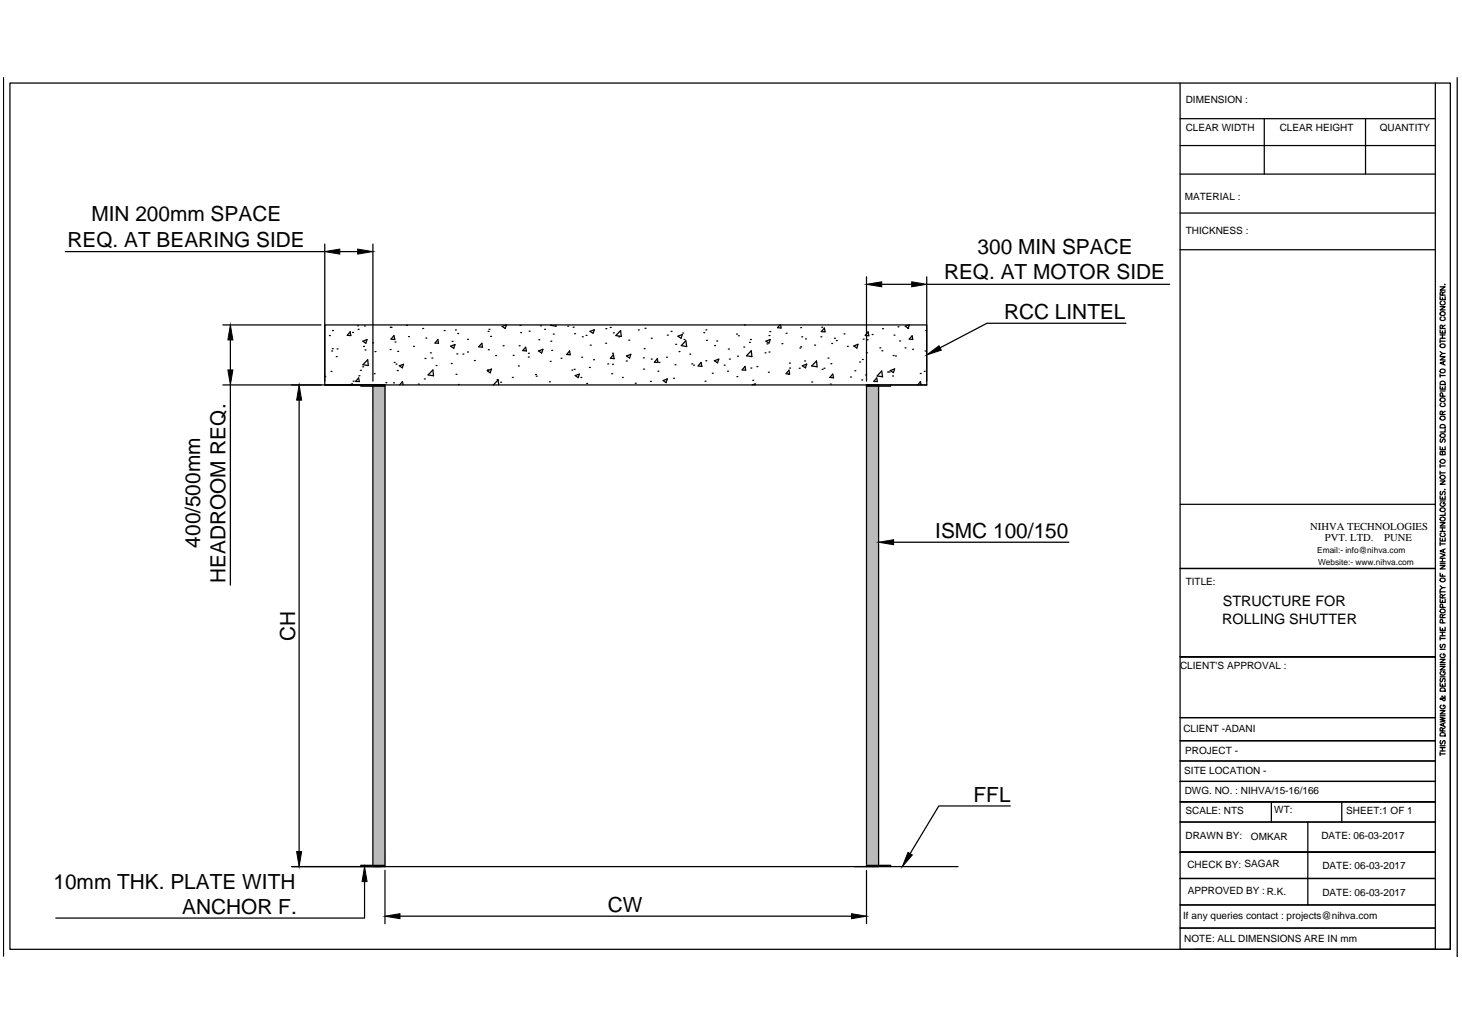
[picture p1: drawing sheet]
<svg xmlns="http://www.w3.org/2000/svg" width="297mm" height="210mm" viewBox="0 0 297 210" stroke-linecap="round" stroke-linejoin="round" font-family="sans-serif">
<!-- layer: 0 -->
<g fill="none" stroke="#000" stroke-width=".25">
<path d="M.7 15.8v178.5M2 16.9h292.7v176h-292.7zM239.8 16.9v176h51.8v-176M296.1 15.8v178.5M239.8 24.1h51.8M239.8 35.4h51.8M239.8 29.6h51.8M256.9 24.1v11.3M277.4 24.1v11.3M13.3 51.1h52.7M66 49.6v27.9M69 51.1h3.7"/>
<path d="M75.8 49.6v27.9M176.1 56.2v21.3M179.1 57.8h6.1M188.3 56.2v21.3M188.3 57.8h49.3M239.8 43.3h51.8M239.8 50.7h51.8M292.6 58.3h1l-1 .7h1M293.1 60l-.1-.6-.3-.1-.1 .7h1M293.5 57.8h.1M293.6 59.3l-.5 .3M45.3 78.2h32.9v97.9v-.3h-4.9v.3"/>
<path d="M45.3 66h19.9M46.8 69.1v6.1M46.8 78.2v40.7M66 76.5h.1M66 66h122.3v12.2h-122.3zM66.9 68.2h.1M67.3 75.5h.1M67.4 71.3h.1M67.5 70.9h.1M67.5 67.2h.1M68.3 72.5h.1M68.5 70.9h.1"/>
<path d="M71 78.2l.6-.2-.1 .2M71.1 67.4l.2 .8-.7-.1zM71.6 67.5h.1M71.7 77.5h.1M72.6 66.2h.1M72.8 66.9h.1M72.8 76.8l.2 .7h-.8l.7-.7M72.9 76.4h.1M73.2 75.3h.1M73.3 78.2v.3h4.9v-.3h-2.4v97.6M73.7 74.5h.1M73.7 69.3l.9-.3-.3 .8z"/>
<path d="M73.9 70.4h.1M74 66.2h.1M74.2 71.1h.1M74.7 73.1l.1 1.2-1.1-.2zM75.7 69.7h.1M76 75.9h.1M76.2 71.4h.1M78.4 77.8h.1M79.3 66.5h.1M79.3 71h.1M79.4 66.5h.1M80 77.8h.1"/>
<path d="M80 68.2l.2 .8-.8-.1zM80.1 73.6h.1M80.2 69.5h.1M80.5 74h.1M80.7 75.3h.1M80.8 71.4h.1M81.1 74.3l.9-.3-.3 .7zM81.2 78.2l.6-.7 .1 .7M82.6 66.1h.1M83 68.4h.1M84 70.4h.1M85 78h.1"/>
<path d="M85.9 66.7h.1M86.2 77h.1M86.3 72.8h.1M86.5 68.7h.1M87.4 71.7h.1M87.7 72.8h.1M88 75.2l.1 1.2-1.1-.2zM88.6 74.3h.1M89 69l.1 .8-.7-.1zM90.2 67.2h.1M91.6 70.3l.8-.3-.2 .8zM91.7 73.9h.1"/>
<path d="M91.8 69.4h.1M92.5 67h.1M92.7 76.1h.1M92.8 71.9h.1M93 67.8h.1M93.1 78.1h.1M94.1 72h.1M95 71.5h.1M95 68.9h.1M96.4 73.3h.1M97.9 69.8l.1 .8-.7-.1zM99 75.3l.9-.3-.3 .8z"/>
<path d="M99 75.2h.1M99.2 67.3h.1M99.2 71.1h.1M99.3 66.9h.1M99.7 68.4h.1M100.3 78.2l.9-1 .1 1M100.7 72.2h.1M101 77.1h.1M101.7 77.7h.1M102.2 70.3h.1M102.9 66l-.9 .3 .6 .4 .3-.7M104.1 76.7h.1"/>
<path d="M104.3 72.2h.1M105.3 74.4h.1M105.5 70.3h.1M105.6 66.1h.1M105.8 67.6h.1M106.8 70.6l.2 .7-.8-.1zM107.3 72.5h.1M107.3 71.8h.1M107.5 67.3h.1M108.8 76.1h.1M109 76.4h.1M109.4 71.3l.9-.3-.2 .7z"/>
<path d="M109.5 69h.1M109.8 66.2h.1M110.6 66.9h.1M111.6 77.6h.1M111.8 73.4h.1M111.9 69.3h.1M112 66l-.1 .1 1.1 .2-.1-.3M112.1 71.2h.1M112.4 67.9h.1M114 72.8h.1M115.3 66.3h.1M115.7 71.3l.2 .8-.8-.1z"/>
<path d="M116.2 75.2h.1M116.4 66.5h.1M116.7 75h.1M116.7 67.8h.1M116.9 76.3l.8-.3-.2 .7zM118 76.7h.1M118.2 72.6h.1M118.3 68.4h.1M119.1 68.1h.1M119.2 77.9h.1M119.7 74.7h.1M119.9 67.3l.9-.3-.3 .7z"/>
<path d="M119.9 70.1h.1M120.6 73.1h.1M123 69.8h.1M123.1 66.8h.1M123.5 73.9h.1M124 66.5h.1M124.3 75.9h.1M124.4 74h.1M124.4 71.8h.1M124.6 67.6h.1M124.6 72.1l.2 .8-.8-.1zM125.7 68.4h.1"/>
<path d="M126.1 67.2l.1 1.2-1.1-.2zM126.4 76.7h.1M127.2 73.3h.1M127.3 72.3l.9-.3-.3 .8zM127.7 69.1h.1M129.1 77.9h.1M129.7 67h.1M130.7 72.7h.1M130.8 75h.1M130.9 70.9h.1M131 66.7h.1M132.2 77.5h.1"/>
<path d="M132.3 68.7h.1M132.3 73h.1M133.5 72.9l.2 .7h-.7zM133.7 75.4h.1M133.9 73.6h.1M134.7 77.3l.9-.3-.3 .8zM135.4 72.6h.1M135.6 68.1h.1M136.3 67.3h.1M136.8 76.9h.1M137.1 74.1h.1M137.3 70h.1"/>
<path d="M137.7 68.3l.9-.3-.2 .7zM138 71.4h.1M138.7 67.7h.1M139 69h.1M139.3 69.2l.2 1.2-1.1-.2zM140.2 72h.1M140.5 73.9h.1M140.9 74.2h.1M142.4 73.6l.2 .9-.8-.1zM143 67.6h.1M143.2 77.5h.1M143.4 67h.1"/>
<path d="M143.4 73.3h.1M143.5 69.2h.1M144.7 75.8h.1M145.1 73.3l.9-.3-.2 .7zM145.2 70.2h.1M145.6 69.3h.1M147.1 74.2h.1M147.8 75.4h.1M148 70.9h.1M148.2 73h.1M149.6 67.9h.1M149.7 76.5h.1"/>
<path d="M149.8 72.4h.1M150 68.2h.1M151.1 70.5h.1M151.2 66h.1M151.4 74.5l.1 .7h-.7zM152.3 69.6h.1M152.5 69h.1M152.6 74.8h.1M152.6 71.3l.2 1.2-1.1-.2zM152.8 78.2l.6-.2v.2M152.9 77.3h.1M153.8 74.5h.1"/>
<path d="M155.4 71.7h.1M155.6 69.3l.9-.3-.3 .7zM155.8 69.9h.1M156.1 75.6h.1M156.2 68.2h.1M156.2 71.5h.1M156.4 67.4h.1M158.4 66l-.4 .6 .7 .1-.1-.7M158.9 69.8h.1M159.7 67.7h.1M160.2 76.1h.1M160.3 75.2l.1 .8-.7-.1z"/>
<path d="M160.4 73.8h.1M160.4 74.8h.1M162.4 74.8h.1M162.5 70.7h.1M162.7 70.5h.1M162.7 66.6h.1M162.9 68.4h.1M163 74.3l.9-.3-.3 .7zM163.5 73.3h.1M163.6 68.9h.1M164.9 77.6h.1M165.5 70.1h.1"/>
<path d="M165.9 73.3l.1 1.2-1.1-.1zM166.8 68.4h.1M166.9 66.5h.1M167 75h.1M167.4 74.8h.1M167.5 66.7l.1 .7h-.7zM168.2 72.8h.1M168.7 78h.1M168.8 73.9h.1M169 69.8h.1M169.2 76l.2 .8-.8-.1zM169.5 68.7h.1"/>
<path d="M169.9 69.2h.1M171.5 67.8h.1M172.2 70.4h.1M172.8 76.6h.1M173.5 70.3l.8-.3-.2 .7zM173.7 75.3h.1M174.7 73.6h.1M175.1 77.2h.1M175.2 73.1h.1M175.4 68.9h.1M175.9 76.2h.1M176.1 71.7h.1"/>
<path d="M176.2 69h.1M176.4 67.4l.1 .8-.7-.1zM177.2 68h.1M178.1 76.8l.2 .7h-.8zM178.8 70.7h.1M179.1 75.4l.2 1.2-1.1-.2zM179.2 71.3h.1M179.3 66.8h.1M180.3 75.6h.1M180.6 75.6h.1M180.9 75.3l.9-.3-.3 .7zM181 78.2v.3h-4.9v-.3h2.4v97.6"/>
<path d="M181.3 76.4h.1M181.5 72.2h.1M181.6 68.1h.1M181.9 72.3h.1M182.4 66.4h.1M182.8 69.3h.1M183.9 70.7h.1M184.4 66.7h.1M184.7 66l-.8 .3 .6 .4 .3-.7M185.3 68.2l.1 .8-.7-.1zM185.4 71h.1M186.5 78.2l.5-.7 .1 .7"/>
<path d="M187 75.9h.1M187.8 75.5h.1M187.9 71.3h.1M188.1 67.2h.1M188.3 78.2h-12.2v97.9h-2.5M228.8 65.7h-28.3l-9.5 5M292.6 78.4v.7h1v-.7M292.6 72.5h1l-1 .6h1M292.6 67v.7h1v-.7M292.6 62.3h1l-1 .7h1M292.6 60.3v.6h1v-.6M292.6 69v.7"/>
<path d="M292.6 76v.7M292.6 79.4h1M292.6 76.3h1M292.6 71.4l.5 .4M292.6 69.3h1M292.6 68.7h1M292.6 68.1h1M292.6 77.7a.56 .56 0 0 1 1 .1v.3h-1zM292.6 75.2a.49 .49 0 0 1 .7-.2 .49 .49 0 0 1 .2 .7 .52 .52 0 0 1-.6 0 .52 .52 0 0 1-.3-.5zM292.6 70a.49 .49 0 0 1 .7-.1 .49 .49 0 0 1 .2 .7 .52 .52 0 0 1-.6 0 .52 .52 0 0 1-.3-.6zM292.6 63.5a.49 .49 0 0 1 .7-.1 .49 .49 0 0 1 .2 .6 .52 .52 0 0 1-.6 .1 .52 .52 0 0 1-.3-.6zM292.8 64.4a.37 .37 0 0 0-.2 .4 .37 .37 0 0 0 .4 .3h.2a.37 .37 0 0 0 .4-.3 .37 .37 0 0 0-.2-.4"/>
<path d="M292.8 61.2a.37 .37 0 0 0-.2 .5 .37 .37 0 0 0 .4 .3h.2a.37 .37 0 0 0 .4-.3 .37 .37 0 0 0-.2-.5M293.1 66.7l-.1-.5-.3-.1-.1 .6h1M293.1 60.5v.4M293.1 67.3v.4M293.1 68.1v.6M293.1 78.7v.4M293.3 73.6v.4M293.6 73.4l-1 .4 1 .4M293.6 71.8h-.5l-.5 .4M293.6 66.1l-.5 .3M60.8 81.3v91.7M292.6 97.7h1l-1 .7h1"/>
<path d="M292.6 90.7v.7h1v-.7M292.6 94.3v.7M292.6 95.7v.7M292.6 96.1h1M292.6 94.7h1M292.6 93.5a.49 .49 0 0 1 .7-.1 .49 .49 0 0 1 .2 .7 .52 .52 0 0 1-.6 0 .52 .52 0 0 1-.3-.6zM292.6 88.3a.49 .49 0 0 1 .7-.2 .49 .49 0 0 1 .2 .7 .52 .52 0 0 1-.6 .1 .52 .52 0 0 1-.3-.6zM292.6 81a.49 .49 0 0 1 .7-.1 .49 .49 0 0 1 .2 .6 .52 .52 0 0 1-.6 .1 .52 .52 0 0 1-.3-.6zM292.7 99.9l-.1 .2 .1 .4 .3-.1 .3-.5h.3l-.1 .6M292.7 89.2l-.1 .2 .1 .5 .3-.1 .3-.6h.2l.1 .2-.1 .5M292.7 86.3h.8l.1 .6h-1zM292.7 84.7a.52 .52 0 0 1 .6-.1 .52 .52 0 0 1 .3 .6 .49 .49 0 0 1-.7 .1 .49 .49 0 0 1-.2-.6z"/>
<path d="M292.8 81.9a.37 .37 0 0 0-.2 .4 .37 .37 0 0 0 .4 .3h.2a.37 .37 0 0 0 .4-.3 .37 .37 0 0 0-.2-.4M293.1 91.9l.2-.2 .3 .2v.5h-1l.1-.6h.3l.1 .6M293.1 84.2l-.1-.6h-.3l-.1 .6h1M293.1 91v.4M293.1 80.5v-.6h-.4l-.1 .6h1M293.5 99.5h.1M293.6 87.2v.6h-1M293.6 83.6l-.5 .3M181.6 110.2h35.6M239.8 115.5h51.8M239.8 102.5h51.8M292.6 116.4v.7h1"/>
<path d="M292.6 114.9h1l-1 .7h1M292.6 112.4l1 .4-1 .4M292.6 109.3v.6h1v-.6M292.6 106.2h1l-1 .7h1M292.6 100.8v.6h1v-.6M292.6 110.1v.8M292.6 119.9v.7M292.6 119l.5 .4M292.6 114.5h1M292.6 114.2h1M292.6 113.4h1M292.6 110.5h1"/>
<path d="M292.6 108h1M292.6 107.3h1M292.6 101.8h1M292.6 117.6a.49 .49 0 0 1 .7-.1 .49 .49 0 0 1 .2 .6 .52 .52 0 0 1-.6 .1 .52 .52 0 0 1-.3-.6zM292.6 105.3a.49 .49 0 0 1 .7-.2 .49 .49 0 0 1 .2 .7 .52 .52 0 0 1-.6 0 .52 .52 0 0 1-.3-.5zM292.6 103.4a.49 .49 0 0 1 .7-.2 .49 .49 0 0 1 .2 .7 .52 .52 0 0 1-.6 0 .52 .52 0 0 1-.3-.5zM292.8 108.3a.37 .37 0 0 0-.2 .4 .37 .37 0 0 0 .4 .3h.2a.37 .37 0 0 0 .4-.3 .37 .37 0 0 0-.2-.4M292.8 102.1a.39 .39 0 0 0-.2 .5 .39 .39 0 0 0 .4 .3 .45 .45 0 0 0 .5-.1 .45 .45 0 0 0 0-.6l-.3-.1v.3M293.1 101v.4M293.1 107.3v.7M293.1 109.5v.4M293.1 113.4v.8"/>
<path d="M293.1 116.7v.4M293.3 111.7v.5M293.6 119.4h-.5l-.5 .4M293.6 111.5l-1 .5 1 .3M293.6 104.2v.5h-1M291.6 133.5h-51.8h51.8M292.6 138.8v.6h1v-.6M292.6 135.4h1l-1 .7h1M292.6 134h1l-1 .6h1M292.6 127.5v.6h1v-.6M292.6 121.8v.6h1v-.6M292.6 129.4v.7"/>
<path d="M292.6 137.5h1M292.6 135h1M292.6 131.9h1M292.6 129.7h1M292.6 129.2h1M292.6 128.5h1M292.6 120.3h1M292.7 139.9h.8l.1 .5h-1zM292.7 137.9l-.1 .2 .1 .4h.3l.3-.6 .3 .1-.1 .5M292.7 130.9l-.1 .2 .1 .5h.2l.4-.7 .3 .2-.1 .5M292.7 123.9a.52 .52 0 0 1 .6-.1 .52 .52 0 0 1 .3 .6 .49 .49 0 0 1-.7 .1 .49 .49 0 0 1-.2-.6zM292.8 136.5a.37 .37 0 0 0-.2 .4 .37 .37 0 0 0 .4 .3h.2a.36 .36 0 0 0 .4-.4 .36 .36 0 0 0-.4-.3v.2"/>
<path d="M292.8 132.9a.39 .39 0 0 0-.2 .4 .39 .39 0 0 0 .4 .3h.2a.38 .38 0 0 0 .4-.3 .38 .38 0 0 0-.4-.4v.2M293.1 125.5l-.1-.6h-.3l-.1 .6h1M293.1 121.5l-.1-.6-.3-.1-.1 .7h1M293.1 122v.4M293.1 127.7v.4M293.1 128.5v.7M293.1 139.1v.3M293.1 126.6v-.6l-.4-.1-.1 .7h1M293.1 123.4v-.6h-.4l-.1 .6h1M293.6 124.8l-.5 .4M293.6 120.8l-.5 .3M294.7 134.2v58.7h-51.9"/>
<path d="M239.8 145.8h51.8M239.8 150.5h51.8M239.8 154.6h51.8M239.8 158.8h51.8M292.6 145.7l1 .3-1 .2 1 .3-1 .2M292.6 144.4h1l-1 .7h1M292.6 153.2h1M292.6 152.9v.6M292.6 152.6h1M292.6 151.9h1M292.6 151.5h1M292.6 145.4h1"/>
<path d="M292.6 149a.56 .56 0 0 1 .7-.1 .56 .56 0 0 1 .3 .6h-1zM292.7 150.5l-.1 .2 .1 .5 .3-.1 .3-.6h.2l.1 .2-.1 .5M292.8 143.3a.39 .39 0 0 0-.2 .4 .39 .39 0 0 0 .4 .3 .45 .45 0 0 0 .5-.1 .45 .45 0 0 0 0-.6h-.3v.2M293 141.4l-.1 .1a.61 .61 0 0 1 .6 .9h-.3l-.4-.6-.2 .2 .4 .1 .6-.4-.1-.3M293.1 148.5l-.1-.6h-.3l-.1 .6h1M293.1 151.9v.7M293.3 147v.5M293.6 146.8l-1 .5 1 .3M293.6 147.9l-.5 .3M59.3 176.1h135.3M74.1 179.1v7.4h-62.8M78.2 176.9v10.8"/>
<path d="M176.1 176.9v10.8M178.5 176.1h-2.4v-.3h4.9v.3M205.3 163.8h-14.6l-5.8 9.7M239.8 167h51.8M239.8 173.2h51.8M258.3 162.9v4.1M265.7 167v16.9M272.6 162.9v4.1M291.6 162.9h-51.8h51.8M291.6 173.2h-51.8h51.8M291.6 178.5h-51.8h51.8M81.3 186.2h91.7"/>
<path d="M239.8 183.9h51.8M239.8 188.6h51.8M296.1 194.3h.1"/>
<circle cx="293.1" cy="97" r=".47"/>
</g>
<g fill="#bababa" stroke="#bababa" stroke-width=".2">
<path d="M75.8 78.5v97.3h2.4zM75.8 78.5h2.4v97.3z"/>
<path d="M176.1 78.5v97.3h2.4zM176.1 78.5h2.4v97.3z"/>
<path d="M73.3 175.8v.3h4.9zM73.3 175.8h4.9v.3z"/>
<path d="M176.1 175.8v.3h4.9zM176.1 175.8h4.9v.3z"/>
</g>
<g fill="#000" stroke="#000" stroke-width=".2">
<path d="M66 51.1l3-.5v1zM72.7 50.6l3.1 .5-3.1 .5zM176.1 57.8l3-.5v1zM185.2 57.3l3.1 .5-3.1 .5zM46.8 66l.5 3.1h-1zM46.3 75.2h1l-.5 3zM188.3 72.1l2.5-1.8 .4 .8zM60.8 78.2l.5 3.1h-1zM178.5 110.2l3.1-.5v1zM60.3 173h1l-.5 3.1zM74.1 176.1l.5 3h-1zM184.5 173.2l.9 .5-2.1 2.4z"/>
<path d="M78.2 186.2l3.1-.5v1zM173 185.7l3.1 .5-3.1 .5z"/>
</g>
<g font-size="4.2">
<text x="18.6" y="45">MIN 200mm SPACE</text>
<text x="13.7" y="50.2">REQ. AT BEARING SIDE</text>
<text x="198.6" y="51.6">300 MIN SPACE</text>
<text x="191.8" y="56.8">REQ. AT MOTOR SIDE</text>
<text x="204" y="64.9">RCC LINTEL</text>
<text x="40.7" y="111.3" transform="rotate(-90 40.7 111.3)">400/500mm</text>
<text x="190" y="109.4">ISMC 100/150</text>
<text x="45.8" y="118.5" transform="rotate(-90 45.8 118.5)">HEADROOM REQ.</text>
<text x="60" y="130.2" transform="rotate(-90 60 130.2)">CH</text>
<text x="197.8" y="163">FFL</text>
<text x="10.9" y="180.6">10mm THK. PLATE WITH</text>
<text x="37" y="185.7">ANCHOR F.</text>
<text x="123.5" y="185.4">CW</text>
</g>
<g font-size="2.9">
<text x="248.4" y="123.2">STRUCTURE FOR</text>
<text x="248.3" y="126.8">ROLLING SHUTTER</text>
</g>
<g font-size="2.2">
<text x="266.2" y="107.6">NIHVA TECHNOLOGIES</text>
<text x="269.2" y="109.9">PVT. LTD.</text>
<text x="281.2" y="109.9">PUNE</text>
</g>
<g font-size="2">
<text x="240.9" y="21">DIMENSION :</text>
<text x="240.9" y="26.6">CLEAR WIDTH</text>
<text x="260" y="26.6">CLEAR HEIGHT</text>
<text x="280.3" y="26.6">QUANTITY</text>
<text x="240.7" y="40.5">MATERIAL :</text>
<text x="240.9" y="47.5">THICKNESS :</text>
<text x="240.9" y="118.9">TITLE:</text>
<text x="239.8" y="136">CLIENT'S APPROVAL :</text>
<text x="240.4" y="148.8">CLIENT -ADANI</text>
<text x="240.8" y="153.2">PROJECT -</text>
<text x="240.6" y="157.3">SITE LOCATION -</text>
<text x="240.7" y="161.3">DWG. NO. : NIHVA/15-16/166</text>
<text x="240.9" y="165.3">SCALE: NTS</text>
<text x="258.9" y="165.3">WT:</text>
<text x="273.5" y="165.3">SHEET:1 OF 1</text>
<text x="240.9" y="170.5">DRAWN BY:</text>
<text x="254.2" y="170.6">OMKAR</text>
<text x="268.5" y="170.5">DATE: 06-03-2017</text>
<text x="241.2" y="176.3">CHECK BY: SAGAR</text>
<text x="268.7" y="176.6">DATE: 06-03-2017</text>
<text x="241.3" y="181.7">APPROVED BY :R.K.</text>
<text x="268.7" y="182">DATE: 06-03-2017</text>
<text x="240.4" y="186.7">If any queries contact : projects@nihva.com</text>
<text x="240.6" y="191.5">NOTE: ALL DIMENSIONS ARE IN mm</text>
</g>
<g font-size="1.7">
<text x="267.6" y="112.4">Email:- info@nihva.com</text>
<text x="267.8" y="114.9">Website:- www.nihva.com</text>
</g>
</svg>
